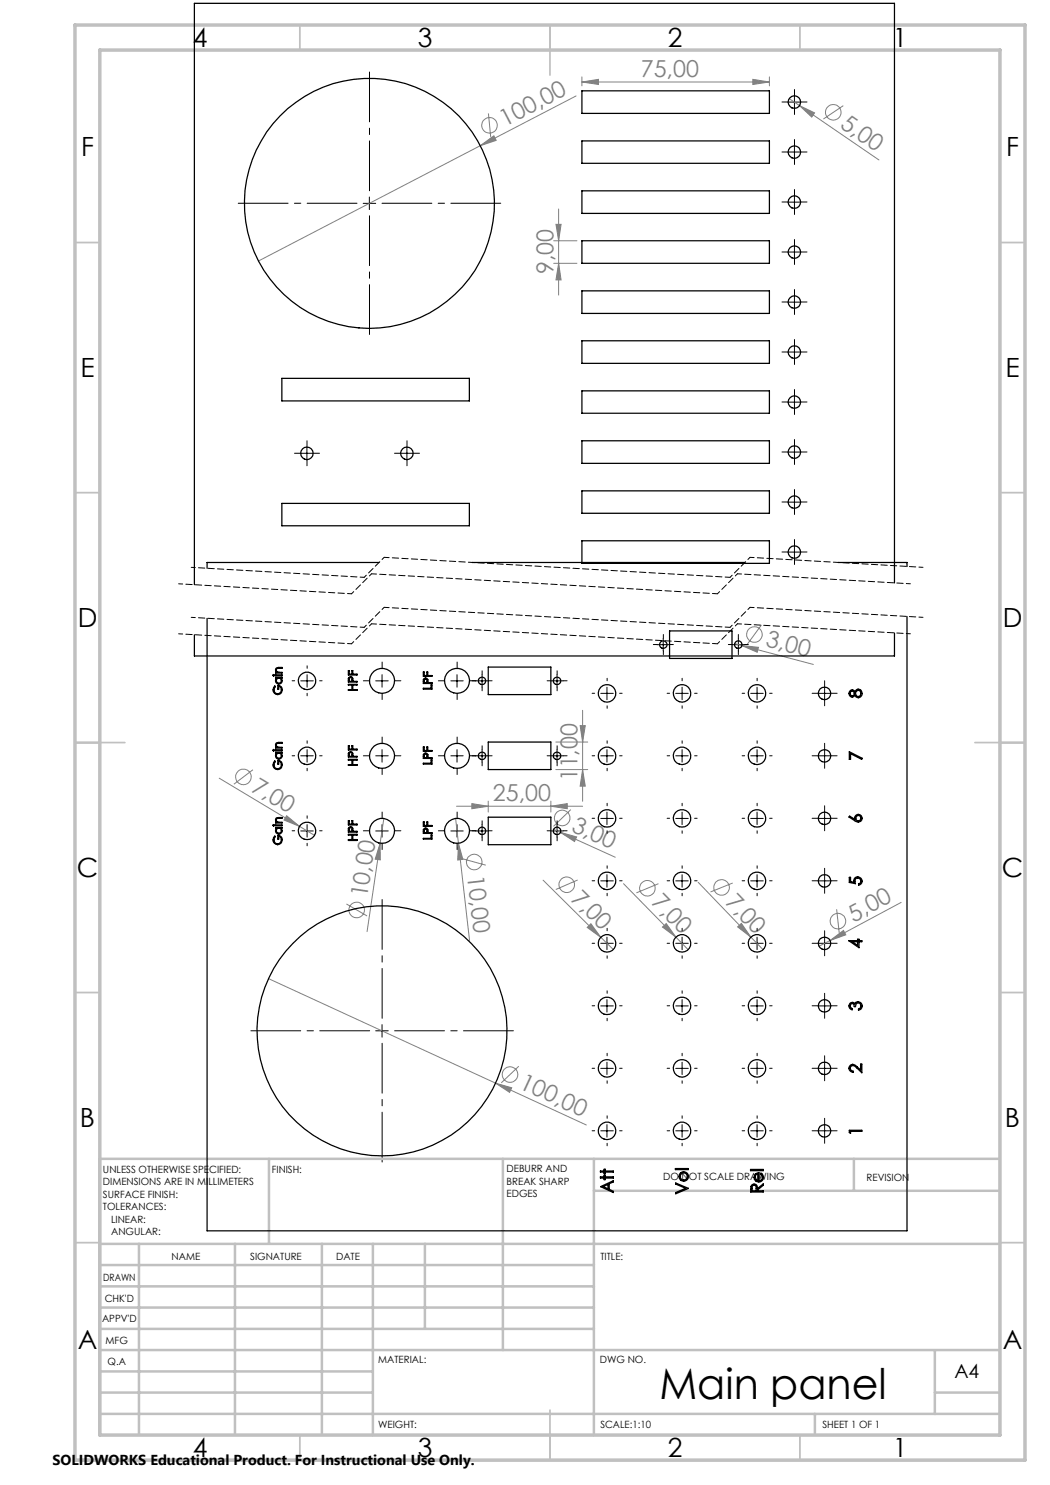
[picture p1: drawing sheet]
<svg xmlns="http://www.w3.org/2000/svg" width="210mm" height="297mm" viewBox="0 0 210 297" stroke-linecap="round" stroke-linejoin="round" font-family="sans-serif">
<g fill="none" stroke="#808080" stroke-width=".2">
<path d="M115.2 19.2l-19.1 9.9M116.4 16.4l3.3-.5v1zM116.4 15.4v1.8M116.4 16.4h37.5M150.6 15.9l3.3 .5-3.3 .5zM153.9 15.4v1.8M157.8 19.7l2.1 1.4M96.1 29.1l2.7-1.9 .4 .9zM96.1 29.1l-44.4 23.1M97.7 22.7l.4 4.7M159.9 21.1l3 1.5-.6 .8zM159.9 21.1l15.9 10.9"/>
<path d="M168.7 21.1l-4 2.7M110.7 48.2h4.7M110.7 52.7h4.7M111.2 44.9h1l-.5 3.3zM111.7 41.8v17.2M111.7 52.7l.5 3.3h-1zM146.9 128.7l1.5 .4M148.4 129.1l3.3 .4-.3 1zM148.4 129.1l14.3 3.8M152.3 125l-2.8 3.8M43.9 155.6l19 11.5M50.6 153.9l-3.8 2.9"/>
<path d="M111.2 153.9h6.3M111.2 148.4h6.3M116 145.1h1.1l-.6 3.3zM116.5 153.9l.6 3.3h-1.1zM116.5 142.1v18.2M57.3 163.2l2.6 2.1-3.1-1.3zM76 168.7l.1 3.3-1.1-.2zM76 168.7l-2.6 17.6M76.8 163.7l-.8 5M91.1 163.7l2.8 24.4M91.3 161.3h25.2M91.7 168.7l.9 3.2-1.1 .1z"/>
<path d="M92.5 171.8l4.7 1.2M94.4 160.7l3.2 .6-3.2 .4zM97.6 160.2v2.2M108.6 176l11.6 11.5M110.2 161.3l3.3-.6v1zM110.2 160.2v2.2M110.7 165.9l1.4 .6M112.1 166.5l3.2 .9-.4 .9zM112.1 166.5l10.9 4.9M114.2 161.9l-3.5 3.4M115.5 176l-4.3 1.9M124.7 176.7l10.5 10.7"/>
<path d="M131.7 176.7l-4.4 1.9M139.6 176.5l10.6 10.9M146.5 176.6l-4.4 1.8M53.7 195.7l63.6 29.3M69.3 180.8l4.1 2.4M117.4 185.5l.8-.8 2 2.8zM120.2 187.5l2.5 2.4M132.5 185.4l.7-.7 2 2.7zM135.2 187.4l2.4 2.5M147.5 185.4l.8-.7 1.9 2.7zM150.2 187.4l2.4 2.5M166 188.1l2.7-2 .5 .9z"/>
<path d="M166 188.1l-2.2 1.2M167.3 181.9l.6 4.7M180.2 180.5l-14.2 7.6M99.1 216.6l3.2 1-.4 .9zM103.8 213.3l-3.5 3.3"/>
<circle cx="97.9" cy="25.1" r="1.55"/>
<circle cx="166.7" cy="22.5" r="1.56"/>
<circle cx="150.9" cy="126.9" r="1.56"/>
<circle cx="48.7" cy="155.4" r="1.55"/>
<circle cx="94.9" cy="172.4" r="1.55"/>
<circle cx="112.5" cy="163.6" r="1.56"/>
<circle cx="113.4" cy="176.9" r="1.55"/>
<circle cx="129.5" cy="177.6" r="1.55"/>
<circle cx="144.3" cy="177.5" r="1.55"/>
<circle cx="71.3" cy="182" r="1.55"/>
<circle cx="167.6" cy="184.2" r="1.54"/>
<circle cx="102" cy="214.9" r="1.56"/>
</g>
<path d="M73.9 38.2v-23.8M71.4 40.7h-23.8M73.9 43.2v23.7M76.4 40.7h23.7M73.9 206.2h-23.7M76.4 203.7v-23.8M76.4 208.7v23.7M78.9 206.2h23.8" fill="none" stroke="#000" stroke-width=".2" stroke-dasharray="15.2 1.3 1.3 1.3" stroke-dashoffset="5.3"/>
<g fill="none" stroke="#000" stroke-width=".2" stroke-dasharray="15.2 1.3 1.3 1.3">
<path d="M158.9 19.2v-1.3M157.6 20.4h-1.2M157.6 30.4h-1.2M158.9 21.7v1.2M158.9 29.2v-1.3M158.9 31.7v1.2M158.9 39.2v-1.3M160.1 20.4h1.3M160.1 30.4h1.3M157.6 40.4h-1.2M157.6 50.4h-1.2M158.9 41.7v1.2"/>
<path d="M158.9 49.2v-1.3M158.9 51.7v1.2M158.9 59.2v-1.3M160.1 40.4h1.3M160.1 50.4h1.3M157.6 60.4h-1.2M157.6 70.4h-1.2M158.9 61.7v1.2M158.9 69.2v-1.3M158.9 71.7v1.2M158.9 79.2v-1.3M160.1 60.4h1.3"/>
<path d="M160.1 70.4h1.3M60.1 90.7h-1.2M61.4 89.4v-1.2M61.4 91.9v1.3M62.6 90.7h1.3M80.1 90.7h-1.2M81.4 89.4v-1.2M81.4 91.9v1.3M82.6 90.7h1.3M157.6 80.4h-1.2M157.6 90.4h-1.2M158.9 81.7v1.2"/>
<path d="M158.9 89.2v-1.3M158.9 91.7v1.2M158.9 99.2v-1.3M160.1 80.4h1.3M160.1 90.4h1.3M157.6 100.4h-1.2M157.6 110.4h-1.2M158.9 101.7v1.2M158.9 109.2v-1.3M158.9 111.7v1.2M160.1 100.4h1.3M160.1 110.4h1.3"/>
<path d="M58.9 136.2h-.5M61.4 133.7v-.5M61.4 138.7v.5M63.9 136.2h.5M73.9 136.2h-1.2M76.4 133.7v-1.3M76.4 138.7v1.2M78.9 136.2h1.3M88.9 136.2h-1.2M91.4 133.7v-1.3M91.4 138.7v1.2M93.9 136.2h1.3"/>
<path d="M95.2 136.2h-.8M96.4 134.9v-.7M96.4 137.4v.8M97.7 136.2h.7M110.2 136.2h-.8M111.4 134.9v-.7M111.4 137.4v.8M112.7 136.2h.7M118.9 138.7h-.5M121.4 136.2v-.5M123.9 138.7h.5M131.4 128.9h-.7"/>
<path d="M132.7 127.7v-.8M132.7 130.2v.7M133.9 138.7h-.5M133.9 128.9h.8M136.4 136.2v-.5M138.9 138.7h.5M146.4 128.9h-.7M147.7 127.7v-.8M147.7 130.2v.7M148.9 138.7h-.5M148.9 128.9h.8M151.4 136.2v-.5"/>
<path d="M153.9 138.7h.5M163.7 138.7h-1.3M164.9 137.4v-1.2M164.9 139.9v1.3M166.2 138.7h1.2M58.9 151.2h-.5M61.4 148.7v-.5M61.4 153.7v.5M63.9 151.2h.5M73.9 151.2h-1.2M76.4 148.7v-1.3M76.4 153.7v1.2"/>
<path d="M78.9 151.2h1.3M88.9 151.2h-1.2M91.4 148.7v-1.3M91.4 153.7v1.2M93.9 151.2h1.3M95.2 151.2h-.8M96.4 149.9v-.7M96.4 152.4v.8M97.7 151.2h.7M110.2 151.2h-.8M111.4 149.9v-.7M111.4 152.4v.8"/>
<path d="M112.7 151.2h.7M118.9 151.2h-.5M121.4 141.2v.5M121.4 148.7v-.5M121.4 153.7v.5M123.9 151.2h.5M133.9 151.2h-.5M136.4 141.2v.5M136.4 148.7v-.5M136.4 153.7v.5M138.9 151.2h.5M148.9 151.2h-.5"/>
<path d="M151.4 141.2v.5M151.4 148.7v-.5M151.4 153.7v.5M153.9 151.2h.5M163.7 151.2h-1.3M164.9 149.9v-1.2M164.9 152.4v1.3M166.2 151.2h1.2M58.9 166.2h-.5M61.4 163.7v-.5M61.4 168.7v.5M63.9 166.2h.5"/>
<path d="M73.9 166.2h-1.2M76.4 163.7v-1.3M76.4 168.7v1.2M78.9 166.2h1.3M88.9 166.2h-1.2M91.4 163.7v-1.3M91.4 168.7v1.2M93.9 166.2h1.3M95.2 166.2h-.8M96.4 164.9v-.7M96.4 167.4v.8M97.7 166.2h.7"/>
<path d="M110.2 166.2h-.8M111.4 164.9v-.7M111.4 167.4v.8M112.7 166.2h.7M118.9 176.2h-.5M118.9 163.7h-.5M121.4 173.7v-.5M121.4 178.7v.5M121.4 161.2v-.5M121.4 166.2v.5M123.9 176.2h.5M123.9 163.7h.5"/>
<path d="M133.9 176.2h-.5M133.9 163.7h-.5M136.4 173.7v-.5M136.4 178.7v.5M136.4 161.2v-.5M136.4 166.2v.5M138.9 176.2h.5M138.9 163.7h.5M148.9 163.7h-.5M148.9 176.2h-.5M151.4 161.2v-.5M151.4 166.2v.5"/>
<path d="M151.4 173.7v-.5M151.4 178.7v.5M153.9 163.7h.5M153.9 176.2h.5M163.7 163.7h-1.3M163.7 176.2h-1.3M164.9 162.4v-1.2M164.9 164.9v1.3M164.9 174.9v-1.2M164.9 177.4v1.3M166.2 163.7h1.2M166.2 176.2h1.2"/>
<path d="M118.9 188.7h-.5M121.4 186.2v-.5M121.4 191.2v.5M121.4 198.7v-.5M123.9 188.7h.5M133.9 188.7h-.5M136.4 186.2v-.5M136.4 191.2v.5M136.4 198.7v-.5M138.9 188.7h.5M148.9 188.7h-.5M151.4 186.2v-.5"/>
<path d="M151.4 191.2v.5M151.4 198.7v-.5M153.9 188.7h.5M163.7 188.7h-1.3M164.9 187.4v-1.2M164.9 189.9v1.3M164.9 199.9v-1.2M166.2 188.7h1.2M118.9 213.7h-.5M118.9 201.2h-.5M121.4 211.2v-.5M121.4 216.2v.5"/>
<path d="M121.4 203.7v.5M123.9 213.7h.5M123.9 201.2h.5M133.9 213.7h-.5M133.9 201.2h-.5M136.4 211.2v-.5M136.4 216.2v.5M136.4 203.7v.5M138.9 213.7h.5M138.9 201.2h.5M148.9 201.2h-.5M148.9 213.7h-.5"/>
<path d="M151.4 203.7v.5M151.4 211.2v-.5M151.4 216.2v.5M153.9 201.2h.5M153.9 213.7h.5M163.7 201.2h-1.3M163.7 213.7h-1.3M164.9 202.4v1.3M164.9 212.4v-1.2M164.9 214.9v1.3M166.2 201.2h1.2M166.2 213.7h1.2"/>
<path d="M118.9 226.2h-.5M121.4 223.7v-.5M121.4 228.7v.5M123.9 226.2h.5M133.9 226.2h-.5M136.4 223.7v-.5M136.4 228.7v.5M138.9 226.2h.5M148.9 226.2h-.5M151.4 223.7v-.5M151.4 228.7v.5M153.9 226.2h.5"/>
<path d="M163.7 226.2h-1.3M164.9 224.9v-1.2M164.9 227.4v1.3M166.2 226.2h1.2"/>
</g>
<g fill="none" stroke="#000" stroke-width=".2">
<path d="M158.9 19.2v2.5M73.9 39.4v2.5M157.6 20.4h2.5M157.6 30.4h2.5M158.9 29.2v2.5M158.9 39.2v2.5M72.6 40.7h2.5M157.6 40.4h2.5M157.6 50.4h2.5M158.9 49.2v2.5M158.9 59.2v2.5M157.6 60.4h2.5"/>
<path d="M157.6 70.4h2.5M158.9 69.2v2.5M158.9 79.2v2.5M60.1 90.7h2.5M61.4 89.4v2.5M80.1 90.7h2.5M81.4 89.4v2.5M157.6 80.4h2.5M157.6 90.4h2.5M158.9 89.2v2.5M158.9 99.2v2.5M157.6 100.4h2.5"/>
<path d="M157.6 110.4h2.5M158.9 109.2v2.5M60.1 136.2h2.6M61.4 134.9v2.5M75.1 136.2h2.5M76.4 134.9v2.5M90.2 136.2h2.4M91.4 134.9v2.5M95.1 136.2h2.5M96.4 134.9v2.5M110.2 136.2h2.4M111.4 134.9v2.5"/>
<path d="M120.2 138.7h2.5M121.4 137.4v2.5M131.4 128.9h2.5M132.6 127.7v2.5M135.1 138.7h2.6M136.4 137.4v2.5M146.4 128.9h2.5M147.7 127.7v2.5M150.1 138.7h2.5M151.4 137.4v2.5M163.7 138.7h2.5M164.9 137.4v2.5"/>
<path d="M60.1 151.2h2.6M61.4 149.9v2.5M75.1 151.2h2.5M76.4 149.9v2.5M90.2 151.2h2.4M91.4 149.9v2.5M95.1 151.2h2.5M96.4 149.9v2.5M110.2 151.2h2.4M111.4 149.9v2.5M120.2 151.2h2.5M121.4 149.9v2.5"/>
<path d="M135.1 151.2h2.6M136.4 149.9v2.5M150.1 151.2h2.5M151.4 149.9v2.5M163.7 151.2h2.5M164.9 149.9v2.5M60.1 166.2h2.6M61.4 164.9v2.5M75.1 166.2h2.5M76.4 164.9v2.5M90.2 166.2h2.4M91.4 164.9v2.5"/>
<path d="M95.1 166.2h2.5M96.4 164.9v2.5M110.2 166.2h2.4M111.4 164.9v2.5M120.2 163.7h2.5M120.2 176.2h2.5M121.4 162.4v2.5M121.4 174.9v2.5M135.1 163.7h2.6M135.1 176.2h2.6M136.4 162.4v2.5M136.4 174.9v2.5"/>
<path d="M150.1 163.7h2.5M150.1 176.2h2.5M151.4 162.4v2.5M151.4 174.9v2.5M163.7 163.7h2.5M163.7 176.2h2.5M164.9 162.4v2.5M164.9 174.9v2.5M120.2 188.7h2.5M121.4 187.4v2.5M121.4 199.9v2.5M135.1 188.7h2.6"/>
<path d="M136.4 187.4v2.5M136.4 199.9v2.5M150.1 188.7h2.5M151.4 187.4v2.5M151.4 199.9v2.5M163.7 188.7h2.5M164.9 187.4v2.5M164.9 199.9v2.5M75.1 206.2h2.5M76.4 204.9v2.5M120.2 213.7h2.5M120.2 201.2h2.5"/>
<path d="M121.4 212.4v2.5M135.1 213.7h2.6M135.1 201.2h2.6M136.4 212.4v2.5M150.1 213.7h2.5M150.1 201.2h2.5M151.4 212.4v2.5M163.7 213.7h2.5M163.7 201.2h2.5M164.9 212.4v2.5M120.2 226.2h2.5M121.4 224.9v2.5"/>
<path d="M135.1 226.2h2.6M136.4 224.9v2.5M150.1 226.2h2.5M151.4 224.9v2.5M163.7 226.2h2.5M164.9 224.9v2.5"/>
</g>
<path d="M70.3 118.8l-34.6-2M72.8 115.5l-34.6-2M182.1 116.8l-34.6-2M184.6 113.5l-34.6-2M70.3 128.8l-34.6-2M72.8 125.5l-34.6-2M182.1 126.8l-34.6-2M184.6 123.5l-34.6-2" fill="none" stroke="#000" stroke-width=".2" stroke-dasharray="1.3 .6" stroke-dashoffset=".5"/>
<path d="M74.3 114.8l-4 4M76.8 111.5l-4 4M147.5 114.8l-4 4M150 111.5l-4 4M74.3 124.8l-4 4M76.8 121.5l-4 4M147.5 124.8l-4 4M150 121.5l-4 4" fill="none" stroke="#000" stroke-width=".2" stroke-dasharray="1.3 .6" stroke-dashoffset=".7"/>
<path d="M143.5 118.8l-69.2-4M146 115.5l-69.2-4M143.5 128.8l-69.2-4M146 125.5l-69.2-4" fill="none" stroke="#000" stroke-width=".2" stroke-dasharray="1.3 .6" stroke-dashoffset=".3"/>
<g fill="none" stroke="#c0c0c0" stroke-width=".35">
<path d="M60 5v5M110 5v10M160 5v5M15 48.5h5M200 48.5h5M15 98.5h5M200 98.5h5M15 148.5h10M195 148.5h10M15 198.5h5M200 198.5h5M15 248.5h5"/>
<path d="M200 248.5h5M60 287v5M110 282v10M160 287v5"/>
</g>
<g fill="none" stroke="#c0c0c0" stroke-width=".5">
<path d="M53.8 231.8v17M100.6 231.8v38.2M118.8 231.8v55.2M118.8 238.2h81.2M170.8 231.8v6.4M200 231.8h-180v55.2M20 248.8h180M20 257.3h98.8M20 253h98.8M27.8 248.8v38.2M47 248.8v38.2M64.4 248.8v38.2"/>
<path d="M74.6 248.8v38.2M85 248.8v17M20 265.8h98.8M20 261.5h98.8M20 278.5h54.6M20 274.3h54.6M20 270h180M187 278.5h13M187 270v12.8M20 282.8h180M163 282.8v4.2"/>
</g>
<path d="M15 5h190v287h-190zM20 10h180v277h-180z" fill="none" stroke="#c0c0c0" stroke-width=".7"/>
<g fill="#808080">
<path d="M147.5 185.4l.8-.7 1.9 2.7z"/>
<path d="M132.5 185.4l.7-.7 2 2.7z"/>
<path d="M117.4 185.5l.8-.8 2 2.8z"/>
<path d="M57.3 163.2l2.6 2.1-3.1-1.3z"/>
<path d="M96.1 29.1l2.7-1.9 .4 .9z"/>
<path d="M166 188.1l2.7-2 .5 .9z"/>
<path d="M76 168.7l.1 3.3-1.1-.2z"/>
<path d="M91.7 168.7l.9 3.2-1.1 .1z"/>
<path d="M159.9 21.1l3 1.5-.6 .8z"/>
<path d="M99.1 216.6l3.2 1-.4 .9z"/>
<path d="M112.1 166.5l3.2 .9-.4 .9z"/>
<path d="M148.4 129.1l3.3 .4-.3 1z"/>
<path d="M150.6 15.9l3.3 .5-3.3 .5zM116.4 16.4l3.3-.5v1zM110.2 161.3l3.3-.6v1zM94.4 160.7l3.2 .6-3.2 .4z"/>
<path d="M116.5 153.9l.6 3.3h-1.1zM116 145.1h1.1l-.6 3.3z"/>
<path d="M111.2 44.9h1l-.5 3.3zM111.7 52.7l.5 3.3h-1z"/>
</g>
<g fill="none" stroke="#000" stroke-width=".25">
<path d="M116.4 18.2h37.5v4.5h-37.5zM116.4 28.2h37.5v4.5h-37.5zM116.4 38.2h37.5v4.5h-37.5zM116.4 48.2h37.5v4.5h-37.5zM116.4 58.2h37.5v4.5h-37.5zM56.4 75.7h37.5v4.5h-37.5zM116.4 68.2h37.5v4.5h-37.5zM116.4 78.2h37.5v4.5h-37.5zM116.4 88.2h37.5v4.5h-37.5zM116.4 98.2h37.5v4.5h-37.5zM56.4 100.7h37.5v4.5h-37.5zM75.8 112.5h-34.4v1.2"/>
<path d="M94.4 112.5h54.6M116.4 108.2h37.5v4.5h-37.5zM167.6 112.5h13.8v.8M178.9 116.6v-115.9h-140v116.2M55 137.2l.1 .1a.78 .78 0 0 0-.1 1.2 .78 .78 0 0 0 1.2-.1 .78 .78 0 0 0-.5-1.2v.6h-.1v-.7a.93 .93 0 0 1 .8 1.1 .93 .93 0 0 1-1.3 .7 .93 .93 0 0 1-.4-1.4zM55.1 135.5h1.3v.1h-.2a.66 .66 0 0 1 .1 1 .66 .66 0 0 1-1 0 .66 .66 0 0 1 .1-1h-.3zM55.1 135h1.3v.1h-1.3zM55.2 133.7l1.2-.2v.2h-.6a.42 .42 0 0 0-.6 .4 .42 .42 0 0 0 .6 .3l.6 .1v.1h-1.3v-.1h.3a.58 .58 0 0 1-.2-.8zM69.7 134.1h.1v.7h.6v-.7h.2v.7h.8v.2h-1.7zM69.7 136.9h1.7v.1h-.8v.9h.8v.2h-1.7v-.2h.7v-.9h-.7zM69.7 135.5a.52 .52 0 0 1 .8-.1 .52 .52 0 0 1 .1 .7v.2h.8v.1h-1.7zM69.9 135.6l.2-.1 .3 .1v.7h-.6z"/>
<path d="M84.7 134.4h.1v.7h.6v-.7h.1v.7h.9v.2h-1.7zM84.7 137.7h1.5v-.7h.2v.8h-1.7zM84.7 135.8a.57 .57 0 0 1 .8 0 .57 .57 0 0 1 .1 .7h.8v.2h-1.7zM84.9 135.9h.4l.1 .6h-.6zM97.6 133.4h12.6v5.5h-12.6zM133.9 126.2h12.5v5.5h-12.5zM170 138.1a.55 .55 0 0 1 1 .2l.3-.3a.79 .79 0 0 1 1 .3 .79 .79 0 0 1-.3 1.1 .79 .79 0 0 1-1-.3 .67 .67 0 0 1-1.1 .1 .67 .67 0 0 1 .1-1.1zM170.3 138.3a.45 .45 0 0 1 .5 .4 .45 .45 0 0 1-.6 .4 .56 .56 0 0 1 .1-.8zM178.9 126.6v4.6h-140v-4.2M181.4 123.3v122.9h-140v-122.5M55 152.2l.1 .1a.77 .77 0 0 0-.2 1.2 .77 .77 0 0 0 1.2-.1 .77 .77 0 0 0-.4-1.1v.5h-.1v-.7a.93 .93 0 0 1 .8 1.1 .93 .93 0 0 1-1.3 .7 .93 .93 0 0 1-.4-1.4zM55.1 150.5h1.3v.1h-.2a.67 .67 0 0 1 .1 1 .67 .67 0 0 1-1 0 .67 .67 0 0 1 .1-1h-.3z"/>
<path d="M55.1 150h1.3v.1h-1.3zM55.2 148.7l1.2-.2v.2h-.6a.43 .43 0 0 0-.6 .4 .43 .43 0 0 0 .6 .4h.6v.1h-1.3v-.1h.3a.58 .58 0 0 1-.2-.8zM69.7 149.2h.1v.6h.6v-.6h.2v.6h.8v.2h-1.7zM69.7 151.9h1.7v.1h-.8v.9h.8v.2h-1.7v-.2h.7v-.9h-.7zM69.7 150.5a.52 .52 0 0 1 .7 0 .52 .52 0 0 1 .2 .6v.2h.8v.1h-1.7zM69.9 150.6l.2-.1 .2 .1 .1 .7h-.6zM84.7 149.4h.1v.7h.6v-.7h.1v.7h.9v.1h-1.7zM84.7 152.6h1.5v-.6h.2v.8h-1.7zM84.9 150.7a.54 .54 0 0 1 .6 .1 .54 .54 0 0 1 .1 .6v.1h.8v.2h-1.7v-.7zM84.9 150.8h.2l.3 .1v.6h-.6zM97.6 148.4h12.6v5.5h-12.6zM169.9 150.4l2.5 1.3-.1 .2-2.2-1.2v1.2h-.2z"/>
<path d="M55 167.2l.1 .1a.79 .79 0 0 0-.2 1.2 .79 .79 0 0 0 1.2-.1 .79 .79 0 0 0-.4-1.2v.6h-.1v-.7a.94 .94 0 0 1 .7 1.3 .94 .94 0 0 1-1.4 .3 .94 .94 0 0 1 .1-1.5zM55.1 165.5h1.3v.1h-.2a.67 .67 0 0 1 .1 1 .67 .67 0 0 1-1 0 .67 .67 0 0 1 .1-1h-.3zM55.1 165h1.3v.1h-1.3zM55.2 163.7l1.2-.2v.2h-.6a.43 .43 0 0 0-.6 .4 .43 .43 0 0 0 .6 .4h.6v.1h-1.3v-.1h.3a.58 .58 0 0 1-.2-.8zM69.7 164.1h.1v.7h.6v-.7h.2v.7h.8v.2h-1.7zM69.7 166.9h1.7v.1h-.8v.9h.8v.2h-1.7v-.2h.7v-.9h-.7zM69.7 165.5a.53 .53 0 0 1 .8 0 .53 .53 0 0 1 .1 .7v.1h.8v.1h-1.7zM69.9 165.6h.4l.1 .7h-.6zM84.7 164.4h.1v.7h.6v-.7h.1v.7h.9v.2h-1.7zM84.7 167.7h1.5v-.7h.2v.8h-1.7zM84.7 165.8a.52 .52 0 0 1 .7-.1 .52 .52 0 0 1 .2 .7v.1h.8v.2h-1.7zM84.9 165.9l.2-.1 .2 .1 .1 .6h-.6z"/>
<path d="M97.6 163.4h12.6v5.5h-12.6zM169.9 175.5h.2v.8l.7 .2a.82 .82 0 0 1 .5-1.1 .82 .82 0 0 1 1.1 .6 .82 .82 0 0 1-.7 1v-.2a.61 .61 0 0 0 .4-.8 .61 .61 0 0 0-.8-.3 .61 .61 0 0 0-.3 .8l.1 .2-1.2-.2zM169.9 163.2l1.1 .7a.77 .77 0 0 1 .6-1 .77 .77 0 0 1 .9 .7 .77 .77 0 0 1-.8 .8l-.5-.1-1.4-.9zM169.8 188.1h1.7v-.2h.3v.2h.6v.2h-.6v1.2zM169.8 188.1v.1M170.4 188.3h1.1v.8zM170 200.7l.2-.2a.56 .56 0 0 1 .8 .3 .82 .82 0 0 1 1.4 0 .82 .82 0 0 1-.7 1.2v-.2a.61 .61 0 0 0 .5-.7 .61 .61 0 0 0-.8-.4l-.3 .6h-.2l-.1-.4-.3-.2a.53 .53 0 0 0-.5 .5 .53 .53 0 0 0 .4 .5v.3a.78 .78 0 0 1-.4-1.3zM170.1 213a.91 .91 0 0 1 1.4 .4l.6 .6v-1.2h.3v1.8l-1.5-1.4a.56 .56 0 0 0-.8 .3 .56 .56 0 0 0 .5 .7v.3a.8 .8 0 0 1-.8-.5 .8 .8 0 0 1 .3-1zM120.1 234.2h.7v-.3h.2v.3h1.7v.2h-1.7v.3h-.2v-.3h-.7zM120.1 235.4h.7v-.3h.2v.3h1.7v.2h-1.7v.3h-.2v-.3h-.7zM120.2 237.3l2.5-1.2v.3l-.9 .3v1.2l.9 .4v.2zM120.7 237.3l.9-.4v.9z"/>
<path d="M135.1 233.7h2.6v.2h-2.6zM135.1 236.6l2.6 1.1-2.6 1.1v-.3l2-.8-2-.9zM150.1 233.9h2.5v.2h-2.5zM150.3 237.1l.3-.2a.63 .63 0 0 1 .8 .3l.1 .5 1.1-.9v.3l-1.1 .9v.2h1.1v.2h-2.5zM150.5 237.2l.3-.2 .3 .2 .1 1h-.8zM151.2 234.7l.6-.1v1.6a.71 .71 0 0 0 .7-.6 .71 .71 0 0 0-.4-.8l.1-.2a.94 .94 0 0 1 .3 1.4 .94 .94 0 0 1-1.4 .2 .94 .94 0 0 1 .1-1.5zM151.3 234.9l.3-.1v1.3l-.4-.2a.74 .74 0 0 1 .1-1zM169.9 226.1h2.5v.2h-2.3v.4l-.2-.2z"/>
<circle cx="158.9" cy="20.4" r="1.26"/>
<circle cx="158.9" cy="30.4" r="1.24"/>
<circle cx="73.9" cy="40.7" r="25"/>
<circle cx="158.9" cy="40.4" r="1.26"/>
<circle cx="158.9" cy="50.4" r="1.24"/>
<circle cx="158.9" cy="70.4" r="1.26"/>
<circle cx="158.9" cy="60.4" r="1.24"/>
<circle cx="61.4" cy="90.7" r="1.26"/>
<circle cx="81.4" cy="90.7" r="1.26"/>
<circle cx="158.9" cy="90.4" r="1.26"/>
<circle cx="158.9" cy="80.4" r="1.24"/>
<circle cx="158.9" cy="110.4" r="1.26"/>
<circle cx="158.9" cy="100.4" r="1.24"/>
<circle cx="54.7" cy="135" r=".14"/>
<circle cx="55.8" cy="136.1" r=".5"/>
<circle cx="61.4" cy="136.2" r="1.74"/>
<circle cx="76.4" cy="136.2" r="2.5"/>
<circle cx="91.4" cy="136.2" r="2.5"/>
<circle cx="96.4" cy="136.2" r=".74"/>
<circle cx="111.4" cy="136.2" r=".74"/>
<circle cx="121.4" cy="138.7" r="1.76"/>
<circle cx="132.7" cy="128.9" r=".75"/>
<circle cx="136.4" cy="138.7" r="1.75"/>
<circle cx="147.7" cy="128.9" r=".75"/>
<circle cx="151.4" cy="138.7" r="1.75"/>
<circle cx="164.9" cy="138.7" r="1.26"/>
<circle cx="171.6" cy="138.7" r=".56"/>
<circle cx="54.7" cy="150" r=".14"/>
<circle cx="55.8" cy="151.1" r=".51"/>
<circle cx="61.4" cy="151.2" r="1.74"/>
<circle cx="76.4" cy="151.2" r="2.51"/>
<circle cx="91.4" cy="151.2" r="2.51"/>
<circle cx="96.4" cy="151.2" r=".74"/>
<circle cx="111.4" cy="151.2" r=".74"/>
<circle cx="121.4" cy="151.2" r="1.75"/>
<circle cx="136.4" cy="151.2" r="1.74"/>
<circle cx="151.4" cy="151.2" r="1.74"/>
<circle cx="164.9" cy="151.2" r="1.24"/>
<circle cx="54.7" cy="165.1" r=".14"/>
<circle cx="55.8" cy="166.1" r=".51"/>
<circle cx="61.4" cy="166.2" r="1.75"/>
<circle cx="76.4" cy="166.2" r="2.5"/>
<circle cx="91.4" cy="166.2" r="2.5"/>
<circle cx="96.4" cy="166.2" r=".74"/>
<circle cx="111.4" cy="166.2" r=".74"/>
<circle cx="121.4" cy="163.7" r="1.76"/>
<circle cx="121.4" cy="176.2" r="1.76"/>
<circle cx="136.4" cy="163.7" r="1.75"/>
<circle cx="136.4" cy="176.2" r="1.75"/>
<circle cx="151.4" cy="163.7" r="1.75"/>
<circle cx="151.4" cy="176.2" r="1.75"/>
<circle cx="164.9" cy="176.2" r="1.26"/>
<circle cx="164.9" cy="163.7" r="1.24"/>
<circle cx="171.6" cy="163.6" r=".52"/>
<circle cx="121.4" cy="188.7" r="1.75"/>
<circle cx="136.4" cy="188.7" r="1.74"/>
<circle cx="151.4" cy="188.7" r="1.74"/>
<circle cx="164.9" cy="188.7" r="1.24"/>
<circle cx="76.4" cy="206.2" r="25"/>
<circle cx="121.4" cy="201.2" r="1.76"/>
<circle cx="121.4" cy="213.7" r="1.76"/>
<circle cx="136.4" cy="213.7" r="1.75"/>
<circle cx="136.4" cy="201.2" r="1.75"/>
<circle cx="151.4" cy="201.2" r="1.75"/>
<circle cx="151.4" cy="213.7" r="1.75"/>
<circle cx="164.9" cy="213.7" r="1.26"/>
<circle cx="164.9" cy="201.2" r="1.24"/>
<circle cx="121.4" cy="226.2" r="1.75"/>
<circle cx="136.4" cy="226.2" r="1.74"/>
<circle cx="136.7" cy="235.3" r=".95"/>
<circle cx="136.7" cy="235.3" r=".73"/>
<circle cx="151.4" cy="226.2" r="1.74"/>
<circle cx="164.9" cy="226.2" r="1.24"/>
</g>
<text font-size="8.5" x="131.9" y="279.7">Main panel</text>
<g font-size="5.3">
<text x="38.5" y="9.5">4</text>
<text x="83.5" y="9.5">3</text>
<text x="133.6" y="9.5">2</text>
<text x="178.6" y="9.5">1</text>
<text x="16.2" y="31.2">F</text>
<text x="201.2" y="31.2">F</text>
<text x="16.1" y="75.5">E</text>
<text x="201.1" y="75.5">E</text>
<text x="15.5" y="125.5">D</text>
<text x="200.5" y="125.5">D</text>
<text x="15.4" y="175.5">C</text>
<text x="200.4" y="175.5">C</text>
<text x="16" y="225.5">B</text>
<text x="201" y="225.5">B</text>
<text x="15.5" y="269.7">A</text>
<text x="200.5" y="269.7">A</text>
<text x="38.5" y="291.5">4</text>
<text x="83.5" y="291.5">3</text>
<text x="133.6" y="291.5">2</text>
<text x="178.6" y="291.5">1</text>
</g>
<g font-size="4.7" fill="#808080">
<text x="128.2" y="15.4">75,00</text>
<text x="101" y="25.4" transform="rotate(-27 101 25.4)">100,00</text>
<text x="167.8" y="25.3" transform="rotate(34 167.8 25.3)">5,00</text>
<text x="110.7" y="54.9" transform="rotate(-90 110.7 54.9)">9,00</text>
<text x="152.9" y="129.2" transform="rotate(15 152.9 129.2)">3,00</text>
<text x="50" y="158.2" transform="rotate(31 50 158.2)">7,00</text>
<text x="98.6" y="160.2">25,00</text>
<text x="115.5" y="156.3" transform="rotate(-90 115.5 156.3)">11,00</text>
<text x="114.1" y="166.2" transform="rotate(24 114.1 166.2)">3,00</text>
<text x="73.4" y="179.7" transform="rotate(-82 73.4 179.7)">10,00</text>
<text x="93.5" y="175.1" transform="rotate(83 93.5 175.1)">10,00</text>
<text x="114" y="180" transform="rotate(45 114 180)">7,00</text>
<text x="130.1" y="180.7" transform="rotate(46 130.1 180.7)">7,00</text>
<text x="144.9" y="180.5" transform="rotate(46 144.9 180.5)">7,00</text>
<text x="170.7" y="184.5" transform="rotate(-28 170.7 184.5)">5,00</text>
<text x="103.6" y="217.5" transform="rotate(25 103.6 217.5)">100,00</text>
</g>
<text font-size="3.9" x="190.9" y="275.5">A4</text>
<text font-size="2.9" x="10.5" y="292.9">SOLIDWORKS Educational Product. For Instructional Use Only.</text>
<g font-size="2">
<text x="20.6" y="234.6">UNLESS OTHERWISE SPECIFIED:</text>
<text x="20.6" y="237.1">DIMENSIONS ARE IN MILLIMETERS</text>
<text x="20.6" y="239.6">SURFACE FINISH:</text>
<text x="54.4" y="234.6">FINISH:</text>
<text x="101.3" y="234.5">DEBURR AND</text>
<text x="101.3" y="237">BREAK SHARP</text>
<text x="101.3" y="239.5">EDGES</text>
<text x="132.6" y="236">DO NOT SCALE DRAWING</text>
<text x="173.3" y="236.2">REVISION</text>
<text x="20.6" y="242.1">TOLERANCES:</text>
<text x="22.2" y="244.6">LINEAR:</text>
<text x="22.2" y="247.1">ANGULAR:</text>
<text x="34.3" y="252">NAME</text>
<text x="50" y="251.9">SIGNATURE</text>
<text x="67.2" y="251.9">DATE</text>
<text x="120.1" y="251.9">TITLE:</text>
<text x="20.6" y="256.1">DRAWN</text>
<text x="20.9" y="260.3">CHK'D</text>
<text x="20.4" y="264.4">APPV'D</text>
<text x="21.1" y="268.8">MFG</text>
<text x="21.5" y="273">Q.A</text>
<text x="75.6" y="272.5">MATERIAL:</text>
<text x="120" y="272.5">DWG NO.</text>
<text x="75.6" y="285.5">WEIGHT:</text>
<text x="120.1" y="285.6">SCALE:1:10</text>
<text x="164.5" y="285.6">SHEET 1 OF 1</text>
</g>
</svg>
